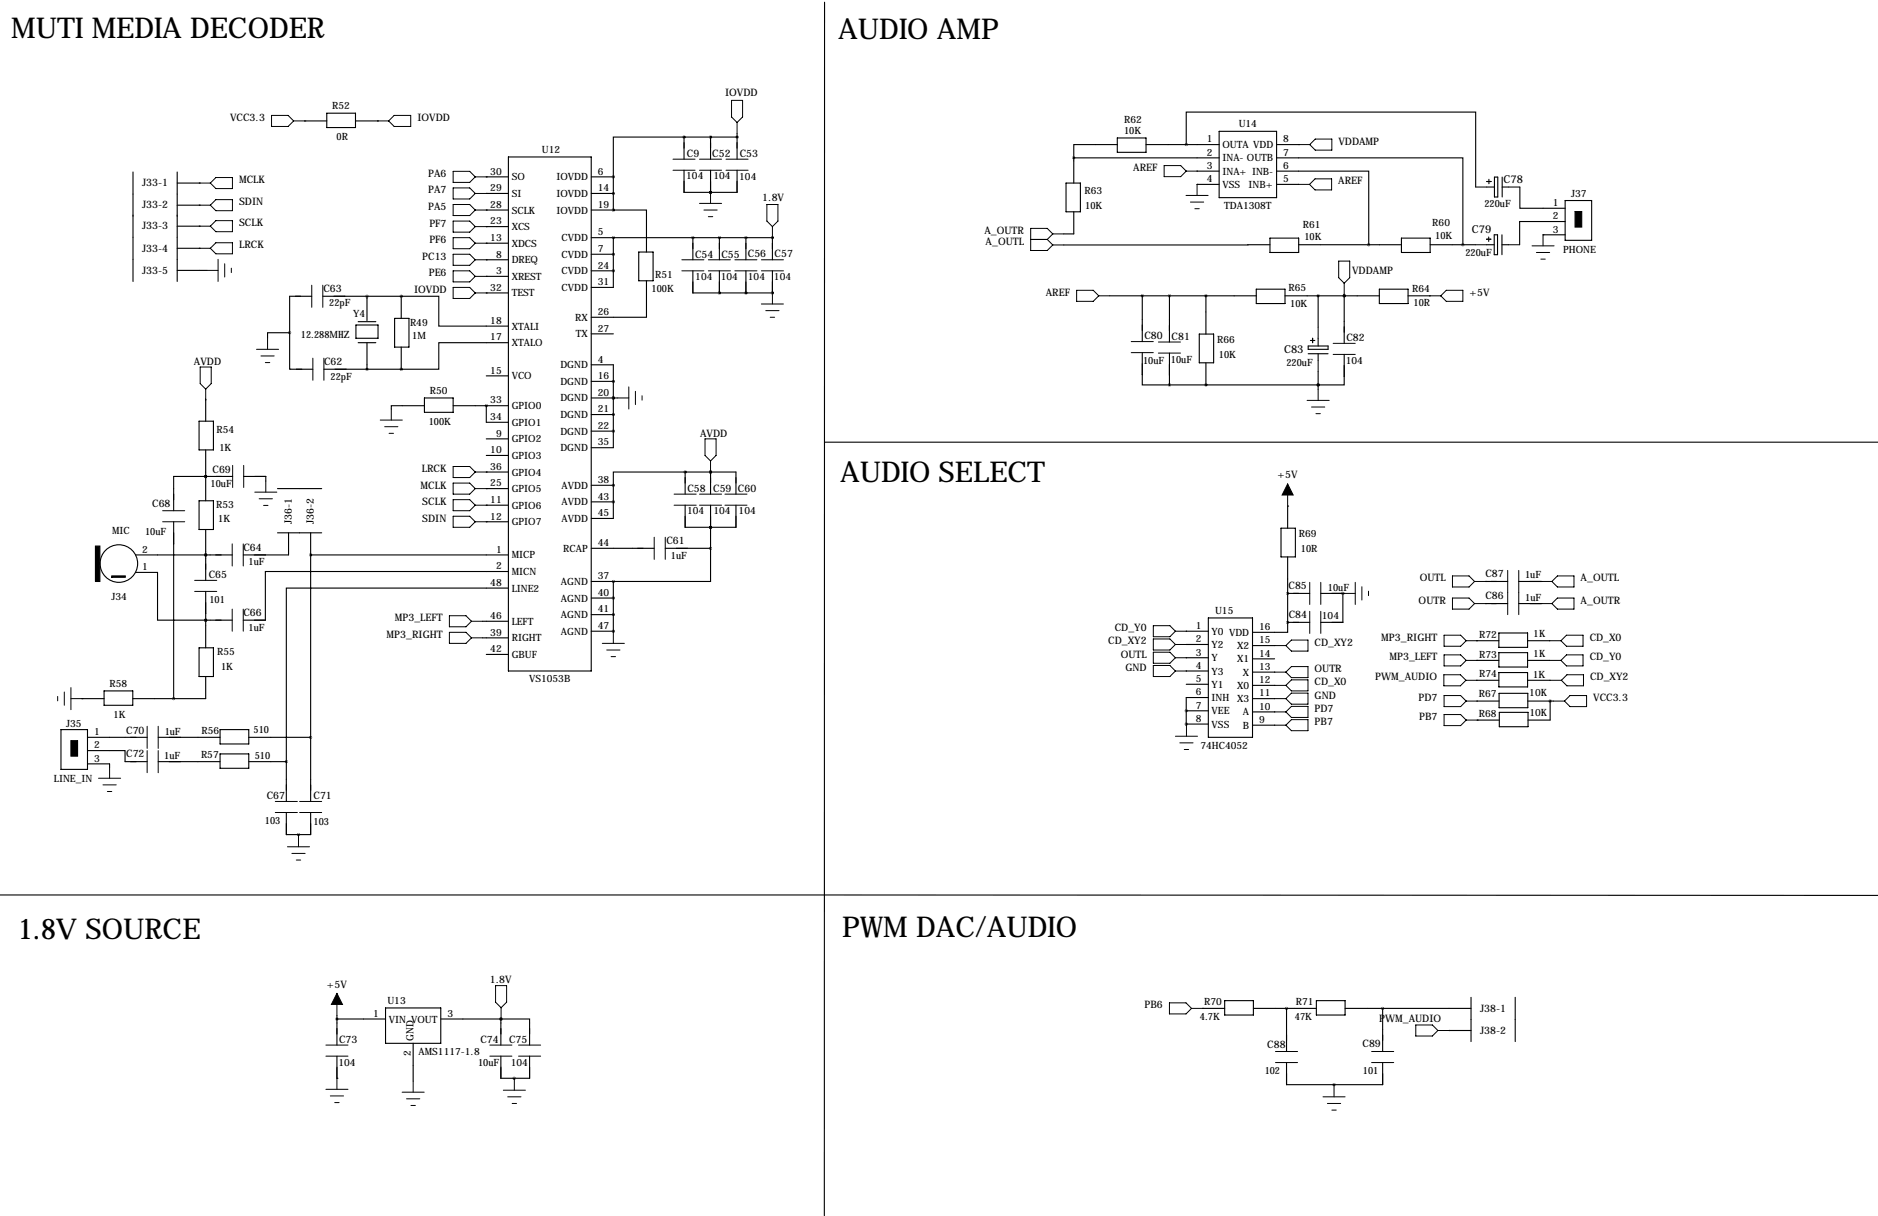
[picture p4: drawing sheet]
<svg xmlns="http://www.w3.org/2000/svg" width="432mm" height="279mm" viewBox="0 0 432 279" stroke-linecap="round" stroke-linejoin="round" font-family="sans-serif">
<g fill="none" stroke="#000" stroke-width=".25">
<path d="M189.6 .5l-.1 278.8M30.6 39.5v25.2M40.7 39.5v25.2M70.1 27.8h.1M70.1 27.8h5M75.1 26h6.6v3.3h-6.6zM81.7 27.8h5.1M86.8 27.8h.1M116.9 36.1h19v118.1h-19zM157.3 31.5h-16.3v9.1M157.3 31.5h.1M157.3 31.5v5.1"/>
<path d="M157.3 39.1v5.1h12.2v-5.1M157.3 31.5h12.2M163.4 31.5h.1M163.4 31.5v5.1M163.4 39.1v5.1M169.5 31.5h.1M169.5 30.7v5.9M246.9 36.3h33.4M246.9 36.3v5.8M256.9 33.2h-10v3.1M256.9 31.7h6.6v3.3h-6.6zM263.5 33.2h16.8"/>
<path d="M272.7 33.2v-7.4h66.6v17.2M275.2 39.3h5.1M280.3 30.2h13.2v15.2h-13.2zM293.5 39.3h21.2v16.9M293.5 36.3h42.8v19.9M293.5 33.2h5.1M298.6 33.2h.1M40.7 42.1h5.1M40.7 47.1h5.1M40.7 52h5.1M40.7 57h5.1M45.8 42.1h.1"/>
<path d="M45.8 47.1h.1M45.8 52h.1M45.8 57h.1M111.8 40.6h.1M111.8 44.4h.1M111.8 48.3h.1M111.8 52.1h.1M111.8 55.9h.1M111.8 59.7h.1M111.8 40.6h5.1M111.8 44.4h5.1M111.8 48.3h5.1"/>
<path d="M111.8 52.1h5.1M111.8 55.9h5.1M111.8 59.7h5.1M135.9 40.6h5.1M135.9 44.4h5.1M135.9 48.3h5.1M135.9 54.6h41.7M135.9 58.4h5.1M141 48.3h.1M141 44.4h.1M141 48.3h7.6v9.6M141 40.6h.1"/>
<path d="M141 54.6h.1M141 58.4h.1M141 54.6v11.4h-5.1M141 40.6v7.7M146.9 57.9h3.3v6.6h-3.3zM159.3 54.6h.1M159.3 54.6v5.1M163.4 44.2h.1M165.4 54.6h.1M165.4 54.6v5.1M171.5 54.6h.1M171.5 54.6v5.1"/>
<path d="M177.6 54.6h.1M177.6 54.6v5.1M245.1 42.1h3.3v6.6h-3.3zM246.9 48.7v5h-2.3M275.2 42.4h.1M275.2 42.4h5.1M292 56.2l-47.4 .1M292 54.7h6.6v3.3h-6.6zM293.5 42.4h5.1M298.6 56.2h23.6M322.2 54.7h6.6v3.3h-6.6zM328.8 56.2h10.4"/>
<path d="M341.8 55h1M341.8 56.2h1.8M341.8 41.7h1M341.8 43h1.8M342.3 54.5v1M342.3 41.2v1M343.6 53.9h.7v4.6h-.7zM343.6 40.7h.8v4.6h-.8zM345.3 56.2h1.6M345.3 53.9v4.6M345.4 43h1.5M345.4 40.7v4.6"/>
<path d="M349.5 43v4.9h10.4M354.8 53.9h.1M354.8 53.9h5.1M359.9 50.9h-10.5v5.3M359.9 46.1h6.1v9.1h-6.1zM40.7 62.1h6.9M66.6 76.5v8.3h5.3M66.6 76.5h-5.1v1.2M71.7 68.1h-5.1v8.4M74.2 68.1h18.1M81.8 74.7h5.1v3h-5.1zM82.3 78.7h4.1"/>
<path d="M82.3 73.9h4.1M84.4 68.1v5.6M84.4 78.7v6.1M90.7 73.2h3.3v6.6h-3.3zM92.3 68.1h.1M92.3 68.1h8.6v6.8h16M92.3 68.1v5.1M92.3 79.8v5M111.8 63.5h.1M111.8 67.3h.1M111.8 63.5h5.1M111.8 67.3h5.1"/>
<path d="M116.9 78.7h-16v6.1h-8.6M135.9 62.2h5.1M135.9 76.7h5.1M141 62.2h.1M148.6 64.5v8.4h-12.7M159.3 62.2v5.1h18.3M165.4 67.3h.1M165.4 62.2v5.1M171.5 67.3h.1M171.5 62.2v5.1M177.6 67.3h.1M177.6 62.2v5.1"/>
<path d="M255.2 68h33.6M262.6 68v10.5M268.9 68v10.6M275.7 76.8h3.3v6.6h-3.3zM277.3 68v8.8M288.8 66.4h6.7v3.3h-6.7zM295.5 68h21.6M300.8 79.5h4.6v.8h-4.6zM301.3 78.2h1M301.8 77.7v1M303.1 68v7.2M303.1 77.7v1.8"/>
<path d="M309.1 68h.1M309.1 67.6v11.3M317.1 66.4h6.6v3.3h-6.6zM323.7 68h5.1M45.8 96.8h3.3v6.6h-3.3zM47.3 91.7v5.1M74.5 84.8h17.8M92.3 84.8h.1M97.6 93.2h-7.6v.8M97.6 91.4h6.6v3.3h-6.6zM104.2 93.2h12.7M111.8 93.2h.1"/>
<path d="M111.8 86.4h5.1M111.8 93.2v3.8h5.1M135.9 83.8h5.1v19.1h-5.1M135.9 87.6h5.1M135.9 91.4h6.1M135.9 95.2h5.1M135.9 99.1h5.1M141 87.6h.1M141 91.4h.1M141 95.2h.1M141 99.1h.1M262.6 81v7.4h6.3"/>
<path d="M268.9 81.1v7.3M268.9 88.4h34.2M277.3 88.4h.1M277.3 83.4v5M300.8 81.3h4.6M303.1 88.4h.1M303.1 81.3v1.5M303.1 85.3v4.2M309.1 81.4v7h-6M39.9 119.9v40.6M45.8 115.1h3.3v6.6h-3.3zM47.3 109.5h.1"/>
<path d="M47.3 109.5h-7.4v7.8M47.3 103.4v11.7M47.3 109.5h6.2M56 109.5h5.1v1M63.8 112.3h10.2M111.8 108.5h.1M111.8 112.3h.1M111.8 116.1h.1M111.8 119.9h.1M111.8 100.8h5.1M111.8 104.6h5.1M111.8 108.5h5.1"/>
<path d="M111.8 112.3h5.1M111.8 116.1h5.1M111.8 119.9h5.1M135.9 111.5h5.1M135.9 115.3h5.1M141 111.5h.1M141 115.3h.1M141 111.5v7.6h-5.1M157.5 108.5h.1M157.5 108.5h-16.5v3M157.5 108.5h11.7v5M157.5 108.5v5"/>
<path d="M157.5 116.1v5.1h11.7v-5.1M163.4 108.5h.1M163.4 108.5v5M163.4 116.1v9.9M189.6 101.6h242.2M296.1 116.3h.1M296.1 116.3v5.1M31.1 131.5h5.1v11h11.1M31.1 127.5h22.3M47.3 127.5h.1M47.3 121.7v11.6M47.3 135.9v12.9"/>
<path d="M63.8 122.4h10.2M66.3 122.4v5.1h-10.4M71.4 127.5h.1M71.4 127.5h45.5M71.4 122.4v61.7M116.9 131.3h-55.9v11.2h-5.1M116.9 135.1h-51.1v39.9M135.9 126h14.5M135.9 133.6h5.1M135.9 137.4h5.1M141 133.6h.1M141 137.4h.1"/>
<path d="M141 133.6v11.7M153 126h10.4M163.4 121.2h.1M163.4 126v7.6h-22.4M294.5 121.4h3.3v6.6h-3.3zM296.1 136.3h.1M296.1 128v15M296.1 136.3h5M303.7 136.3h5.4M308.8 136.3h.1M308.8 136.3v6.7h-5.1M341.6 133.6h.1"/>
<path d="M341.6 138.7h.1M341.6 133.6h5.1M341.6 138.7h5.1M349.2 133.6h5.1M349.2 138.7h5.1M354.3 133.6h.1M354.3 138.7h.1M23.9 158.8h6.6v3.3h-6.6zM45.8 148.8h3.3v6.6h-3.3zM47.3 142.5h.1M47.3 155.4v5.1h-16.8M47.3 142.5h6.1"/>
<path d="M110.9 142.7h6M110.9 146.6h6M111.8 150.4h5.1M135.9 141.2h5.1M135.9 145h5.1M141 141.2h.1M141 145h.1M272.7 154.2h5.1M272.7 145h5.1M272.7 148.1h5.1M272.7 151.1h5.1M272.7 157.2h5.1"/>
<path d="M277.8 142h10.2v27.4h-10.2zM288 148.3h5.1M288 151.4h5.1M288 154.4h5.1M288 157.5h5.1M296.1 143v2.3h-8.1M296.1 143h.1M296.1 143h5M339.5 156.3h5.1M339.5 147.2h5.1M339.5 151.7h5.1M344.6 154.5h6.6v3.3h-6.6z"/>
<path d="M344.6 145.4h6.6v3.3h-6.6zM344.6 150h6.6v3.3h-6.6zM344.7 159.3h6.6v3.3h-6.6zM351.2 156.3h5.3M351.2 147.2h5.2M351.2 151.7h5.2M14 167.6h6.1v9.2h-6.1zM18.8 160.5h.1M18.8 160.5h5.1M20.1 172.5h8.7v2.5h5M20.1 169.4h13.7M20.1 175.5h5.1v.8"/>
<path d="M36.4 169.4h14.2M36.4 175h14.2M50.6 167.6h6.6v3.3h-6.6zM50.6 173.2h6.6v3.3h-6.6zM57.2 169.4h14.2M57.2 175h8.6M65.8 175v9.1M272.7 163.3h.1M272.7 166.4h.1M272.7 166.4l.1 .2M272.7 163.3h5.1M272.7 166.4h5.1"/>
<path d="M277.8 160.3h-5.1v6.1M288 160.5h5.1M288 163.6h5.1M288 166.6h5.1M339.6 161.1h5.1M339.6 165.5h.1M339.6 165.5h5.1M344.7 163.7h6.6v3.3h-6.6zM351.3 161.1h5.9M356.4 161.1v4.4h-5.1M65.8 186.7v5.1h5.6v-5.1M68.6 191.8v.2"/>
<path d="M0 205.6h189.6M189.6 205.6l242.2 .1M77.5 234.1h11.1M77.5 233.3v6.8M88.6 231.6h12.7v8.1h-12.7zM95 239.7v8.7M101.3 234.1h13.9M115.2 234.1v6M115.2 234.1h6.6v6M115.2 234.1h.1M276.5 231.7h.1M276.5 231.7h5.1"/>
<path d="M281.6 229.9h6.6v3.3h-6.6zM288.2 231.7h14.5M295.8 231.7v9.9M302.7 229.9h6.6v3.3h-6.6zM309.3 231.7h28.9M317.9 231.7v9.9M333.1 236.8h.1M333.1 236.8h5.1M338.2 229.2v10.1M348.4 229.2v10.1M77.5 247.8h.1M77.5 242.7v5.1"/>
<path d="M115.2 242.7v5.1h6.6v-5.1M118.2 247.8l.1 .2M295.8 244.1v5.1h22.1v-5.1M306.7 249.2v.3"/>
<circle cx="27.3" cy="129.5" r="4.3"/>
</g>
<g fill="none" stroke="#000" stroke-width=".23">
<path d="M62.4 26.5h3.8l1.3 1.3-1.3 1.3h-3.8zM67.5 27.8h2.6M86.8 27.8h2.6M89.4 27.8l1.2-1.3h3.8v2.6h-3.8zM104.2 39.4h3.8l1.3 1.2-1.3 1.3h-3.8zM154.7 36.6h5.1M154.7 39.1h5.1M160.8 36.6h5.1M160.8 39.1h5.1M166.9 36.6h5.1M166.9 39.1h5.1M168.2 23.1h2.5v3.8l-1.2 1.2-1.3-1.2z"/>
<path d="M169.5 28.1v2.6M267.7 38h3.8l1.2 1.3-1.2 1.3h-3.8zM272.7 39.3h2.6M298.6 33.2h2.5M302.4 32h3.8v2.5h-3.8l-1.3-1.3zM45.8 42.1h2.6M45.8 47.1h2.6M45.8 52h2.6M45.8 57h2.6M48.4 42.1l1.2-1.3h3.8v2.5h-3.8zM48.4 57l1.2-1.2h3.8v2.5h-3.8zM49.6 45.9h3.8v2.5h-3.8l-1.2-1.3z"/>
<path d="M49.6 50.7h3.8v2.5h-3.8l-1.2-1.2zM50.1 59.6v5.1M104.2 47h3.8l1.3 1.3-1.3 1.2h-3.8zM104.2 43.2h3.8l1.3 1.2-1.3 1.3h-3.8zM104.2 50.8h3.8l1.3 1.3-1.3 1.2h-3.8zM104.2 54.6h3.8l1.3 1.3-1.3 1.3h-3.8zM104.2 58.4h3.8l1.3 1.3-1.3 1.3h-3.8zM109.3 59.7h2.5M109.3 48.3h2.5M109.3 40.6h2.5M109.3 44.4h2.5M109.3 52.1h2.5"/>
<path d="M109.3 55.9h2.5M156.8 59.7h5M160.8 46.7h5.1M161.8 48.3h3.1M162.9 59.7h5M162.9 49.8h1M163.4 44.2v2.5M169 59.7h5M175.1 59.7h5M176.3 47h2.6v3.8l-1.3 1.3-1.3-1.3zM177.6 52.1v2.5M237 55h3.8"/>
<path d="M240.8 55l1.3 1.3M242.1 53.7h2.5M242.1 53.7l-1.3 1.3M242.1 53.7l-1.3-1.2h-3.8v5.1h3.8l1.3-1.3M242.1 56.3h2.5M272.7 44.9h5.1M273.7 46.4h3.1M274.7 48h1M275.2 42.4v2.5M298.6 42.4h2.5M302.4 41.1h3.8v2.5h-3.8l-1.3-1.2zM307.8 60h2.5v3.8l-1.2 1.3-1.3-1.3z"/>
<path d="M339.2 56.2h2.6M339.3 43h2.5M346.9 56.2h2.5M346.9 43h2.6M352.2 56.5h5.1M353.3 58h3M354.3 59.5h1M354.8 53.9v2.6M47.6 62.1h2.5M51.7 60.6v3.1M53.2 61.6v1M61.5 77.7v2.6"/>
<path d="M71.7 65.5v5.1M74.2 65.5v5.1M104.2 62.2h3.8l1.3 1.3-1.3 1.3h-3.8zM104.2 66h3.8l1.3 1.3-1.3 1.3h-3.8zM109.3 63.5h2.5M109.3 67.3h2.5M156.8 62.2h5M162.9 62.2h5M169 62.2h5M175.1 62.2h5M175.1 69.8h5M176.1 71.4h3"/>
<path d="M177.1 72.9h1M177.6 67.3v2.5M247.5 66.7h3.9l1.2 1.3-1.2 1.2h-3.9zM252.6 68h2.6M260.1 78.5h5.1M266.3 78.6h5.1M303.1 75.2v2.5M306.5 78.9h5.1M309.1 65.1v2.5M328.7 68h2.6M331.3 68l1.2-1.3h3.8v2.5h-3.8zM46 84.3h2.6v3.8l-1.3 1.3-1.3-1.3z"/>
<path d="M47.3 89.4v2.5M59 80.3h5.1M60 81.8h3M61 83.3h1M71.9 82.3v5.1M74.5 82.3v5.1M87.4 96.5h5.1M88.4 98h3.1M89.5 99.6h1M90 94v2.5M142 91.4h2.6M144.6 88.9v5.1"/>
<path d="M146.1 89.9v3.1M147.6 90.9v1M260.1 81h5.1M266.3 81.1h5.1M300.5 92h5.1M301.5 93.5h3.1M302.6 95h1M303.1 82.8v2.5M303.1 89.5v2.5M306.5 81.4h5.1M37.4 117.3h5.1M37.4 119.9h5.1"/>
<path d="M53.5 106.9v5.1M56 106.9v5.1M58.6 113.1h5.1M59.6 114.6h3M60.6 116.1h1M61.1 110.5v2.6M104.2 111h3.8l1.3 1.3-1.3 1.2h-3.8zM104.2 114.8h3.8l1.3 1.3-1.3 1.2h-3.8zM104.2 107.2h3.8l1.3 1.3-1.3 1.2h-3.8zM104.2 118.6h3.8l1.3 1.3-1.3 1.3h-3.8zM109.3 116.1h2.5M109.3 119.9h2.5"/>
<path d="M109.3 108.5h2.5M109.3 112.3h2.5M155 113.5h5.1M155 116.1h5.1M160.8 113.5h5.1M160.8 116.1h5.1M162.1 100.8h2.5v3.8l-1.2 1.3-1.3-1.3zM163.4 105.9v2.6M166.7 113.5h5.1M166.7 116.1h5.1M296.1 111.2v5.1M44.8 133.3h5"/>
<path d="M44.8 135.9h5M53.4 125v5M53.4 140v5M55.9 125v5M55.9 140v5M150.4 123.4v5.1M153 123.4v5.1M301.1 133.8v5.1M303.7 133.8v5.1M309.1 136.3h2.5M311.6 133.8v5.1M313.1 134.8v3.1"/>
<path d="M314.7 135.8v1.1M334 132.3h3.8l1.2 1.3-1.2 1.3h-3.8zM334 137.4h3.8l1.2 1.3-1.2 1.3h-3.8zM339 133.6h2.6M339 138.7h2.6M346.7 131.1v10.1M349.2 131.1v10.1M354.3 133.6h2.5M354.3 138.7h2.5M356.8 133.6l1.3-1.3h3.8v2.6h-3.8zM356.8 138.7l1.3-1.3h3.8v2.6h-3.8zM14.8 159v3.1"/>
<path d="M16.3 158v5.1M103.3 145.3h3.8l1.3 1.3-1.3 1.2h-3.8zM103.3 141.5h3.8l1.3 1.2-1.3 1.3h-3.8zM108.4 142.7h2.5M108.4 146.6h2.5M138.5 147.8h5.1M139.5 149.4h3M140.5 150.9h1M141 145.3v2.5M265.2 146.8h3.8l1.3 1.3-1.3 1.3h-3.8zM265.2 143.8h3.8l1.3 1.2-1.3 1.3h-3.8zM265.2 149.9h3.8l1.3 1.2-1.3 1.3h-3.8z"/>
<path d="M265.2 152.9h3.8l1.3 1.3-1.3 1.2h-3.8zM270.3 148.1h2.5M270.3 151.1h2.5M270.3 154.2h2.5M270.3 145h2.5M293.1 148.3h2.6M293.1 154.4h2.6M293.1 157.5h2.6M296.9 147.1h3.8v2.5h-3.8l-1.2-1.3zM296.9 153.2h3.8v2.5h-3.8l-1.2-1.3zM296.9 156.2h3.8v2.6h-3.8l-1.2-1.3zM296.9 159.3h3.8v2.5h-3.8l-1.2-1.3z"/>
<path d="M301.1 140.5v5M303.7 140.5v5M332 155h3.8l1.3 1.3-1.3 1.3h-3.8zM332 159.8h3.8l1.3 1.3-1.3 1.3h-3.8zM332 145.9h3.8l1.3 1.3-1.3 1.3h-3.8zM332 150.5h3.8l1.3 1.2-1.3 1.3h-3.8zM337.1 156.3h2.5M337.1 151.7h2.5M337.1 147.2h2.5M356.4 151.7h2.5M356.4 147.2h2.5M356.5 156.3h2.5"/>
<path d="M358.9 151.7l1.3-1.2h3.8v2.5h-3.8zM358.9 147.2l1.3-1.3h3.8v2.6h-3.8zM360.3 155h3.8v2.6h-3.8l-1.3-1.3zM361 159.8h3.8v2.6h-3.8l-1.3-1.3zM13.3 160v1M16.3 160.5h2.5M22.7 178.8h5M25.2 176.3v2.5M33.8 166.9v5.1M33.8 172.5v5M36.4 166.9v5.1M36.4 172.5v5"/>
<path d="M270.3 169.2h5M271.3 170.7h3M272.3 172.2h1M272.8 166.6v2.6M293.1 160.5h2.6M293.1 163.6h2.6M293.1 166.6h2.6M296.9 162.3h3.8v2.5h-3.8l-1.2-1.2zM296.9 165.4h3.8v2.5h-3.8l-1.2-1.3zM332 164.2h3.8l1.3 1.3-1.3 1.2h-3.8zM337.1 161.1h2.5M337.1 165.5h2.5"/>
<path d="M357.2 161.1h2.5M23.7 180.3h3M24.7 181.9h1M63.3 184.1h5.1M63.3 186.7h5.1M66.1 194.6h5.1M67.1 196.1h3.1M68.1 197.6h1M68.6 192v2.6M68.9 184.1h5.1M68.9 186.7h5.1M77.5 228.2v5.1"/>
<path d="M113.9 226.5h2.6v3.8l-1.3 1.2-1.3-1.2zM115.2 231.5v2.6M268.9 230.4h3.8l1.3 1.3-1.3 1.3h-3.8zM274 231.7h2.5M325.5 235.5h3.8l1.3 1.3-1.3 1.2h-3.8zM330.6 236.8h2.5M74.9 240.1h5.1M74.9 242.7h5.1M74.9 250.3h5.1M75.9 251.8h3.1M77 253.3h1M77.5 247.8v2.5"/>
<path d="M92.5 251h5M93.5 252.5h3M94.5 254h1M95 248.4v2.6M112.6 240.1h5.1M112.6 242.7h5.1M115.7 250.5h5.1M116.7 252h3.1M117.8 253.5h1M118.3 248v2.5M119.2 240.1h5.1M119.2 242.7h5.1"/>
<path d="M293.3 241.6h5M293.3 244.1h5M304.2 252h5.1M305.2 253.5h3.1M306.2 255.1h1M306.7 249.5v2.5M315.4 241.6h5M315.4 244.1h5"/>
</g>
<path d="M362.2 48.6h1.5v3.6h-1.5zM21.9 125.5h1.1v8.1h-1.1zM25.7 132.3h3.1v.3h-3.1zM16.3 170.2h1.5v3.5h-1.5z" fill="#000" stroke="#000" stroke-width=".25"/>
<path d="M296.1 111.2l1.2 2.5h-2.5zM77.5 228.2l1.2 2.6h-2.5z" fill="#000" stroke="#000" stroke-width=".23"/>
<path d="M163.3 44.2a.05 .05 0 0 0 .1 0 .05 .05 0 0 0-.1 0zM163.3 44.2a.05 .05 0 0 0 .1 0 .05 .05 0 0 0-.1 0zM157.5 108.5a.05 .05 0 0 0 .1 0 .05 .05 0 0 0-.1 0zM163.3 108.5a.05 .05 0 0 0 .1 0 .05 .05 0 0 0-.1 0zM163.3 108.5a.05 .05 0 0 0 .1 0 .05 .05 0 0 0-.1 0zM163.3 121.2a.05 .05 0 0 0 .1 0 .05 .05 0 0 0-.1 0zM163.3 121.2a.05 .05 0 0 0 .1 0 .05 .05 0 0 0-.1 0zM163.3 126a.05 .05 0 0 0 .1 0 .05 .05 0 0 0-.1 0zM92.2 68.1a.05 .05 0 0 0 .1 0 .05 .05 0 0 0-.1 0zM92.2 84.8a.05 .05 0 0 0 .1 0 .05 .05 0 0 0-.1 0zM65.8 175a.05 .05 0 0 0 .1 0 .05 .05 0 0 0-.1 0zM68.6 191.8a.05 .05 0 0 0 .1 0 .05 .05 0 0 0-.1 0zM39.9 160.5a.05 .05 0 0 0 .1 0 .05 .05 0 0 0-.1 0zM272.7 33.2a.05 .05 0 0 0 .1 0 .05 .05 0 0 0-.1 0zM303 68a.05 .05 0 0 0 .1 0 .05 .05 0 0 0-.1 0zM309 68a.05 .05 0 0 0 .1 0 .05 .05 0 0 0-.1 0zM262.6 68a.05 .05 0 0 0 .1 0 .05 .05 0 0 0-.1 0zM277.2 68a.05 .05 0 0 0 .1 0 .05 .05 0 0 0-.1 0zM303 88.4a.05 .05 0 0 0 .1 0 .05 .05 0 0 0-.1 0zM277.2 88.4a.05 .05 0 0 0 .1 0 .05 .05 0 0 0-.1 0zM303 88.4a.05 .05 0 0 0 .1 0 .05 .05 0 0 0-.1 0zM336.3 56.2a.05 .05 0 0 0 .1 0 .05 .05 0 0 0-.1 0zM309 68a.05 .05 0 0 0 .1 0 .05 .05 0 0 0-.1 0zM296 143a.05 .05 0 0 0 .1 0 .05 .05 0 0 0-.1 0zM296 136.3a.05 .05 0 0 0 .1 0 .05 .05 0 0 0-.1 0zM308.7 136.3a.05 .05 0 0 0 .1 0 .05 .05 0 0 0-.1 0zM272.7 163.3a.05 .05 0 0 0 .1 0 .05 .05 0 0 0-.1 0zM272.7 166.4a.05 .05 0 0 0 .1 0 .05 .05 0 0 0-.1 0zM306.7 249.2a.05 .05 0 0 0 .1 0 .05 .05 0 0 0-.1 0zM115.1 234.1a.05 .05 0 0 0 .1 0 .05 .05 0 0 0-.1 0zM77.4 234.1a.05 .05 0 0 0 .1 0 .05 .05 0 0 0-.1 0zM163.3 31.5a.05 .05 0 0 0 .1 0 .05 .05 0 0 0-.1 0zM169.4 31.5a.05 .05 0 0 0 .1 0 .05 .05 0 0 0-.1 0z" fill="#000" stroke="#000" stroke-width=".63"/>
<g font-size="6.6">
<text x="2.6" y="8.7">MUTI MEDIA DECODER</text>
<text x="192.7" y="9">AUDIO AMP</text>
<text x="193.1" y="110.7">AUDIO SELECT</text>
<text x="4.2" y="215.7">1.8V SOURCE</text>
<text x="193.6" y="215.2">PW</text>
<text x="203.1" y="215.2">M DAC/AUDIO</text>
</g>
<g font-size="2.5">
<text x="345.7" y="41.9">C78</text>
<text x="338.4" y="53.6">C79</text>
<text x="295.3" y="81.1">C83</text>
</g>
<g font-size="2.4">
<text x="166.7" y="22.1">IOVDD</text>
<text x="52.9" y="27.8">VCC3.3</text>
<text x="96" y="27.8">IOVDD</text>
<text x="307.7" y="33.2">VDDAMP</text>
<text x="98.5" y="40.6">PA6</text>
<text x="157.9" y="36.1">C9</text>
<text x="163.8" y="36.1">C52</text>
<text x="170.1" y="36.2">C53</text>
<text x="260.6" y="39.3">AREF</text>
<text x="32.7" y="42.8">J33-1</text>
<text x="32.7" y="47.9">J33-2</text>
<text x="55" y="42.1">MCLK</text>
<text x="55" y="47.1">SDIN</text>
<text x="98.5" y="44.4">PA7</text>
<text x="175.3" y="46.2">1.8V</text>
<text x="307.7" y="42.4">AREF</text>
<text x="32.7" y="52.7">J33-3</text>
<text x="55" y="52">SCLK</text>
<text x="98.5" y="48.3">PA5</text>
<text x="98.7" y="52.1">PF7</text>
<text x="226.4" y="53.7">A_OUTR</text>
<text x="32.7" y="57.8">J33-4</text>
<text x="55" y="57">LRCK</text>
<text x="97.1" y="59.7">PC13</text>
<text x="98.7" y="55.9">PF6</text>
<text x="159.8" y="59.2">C54</text>
<text x="165.9" y="59.2">C55</text>
<text x="172" y="59.1">C56</text>
<text x="178.1" y="59.1">C57</text>
<text x="226.6" y="56.3">A_OUTL</text>
<text x="32.7" y="62.9">J33-5</text>
<text x="98.6" y="63.5">PE6</text>
<text x="310.9" y="62.9">VDDAMP</text>
<text x="74.4" y="67.1">C63</text>
<text x="95.2" y="67.3">IOVDD</text>
<text x="240.5" y="68">AREF</text>
<text x="337.9" y="68">+5V</text>
<text x="263.1" y="77.9">C80</text>
<text x="44.6" y="83.9">AVDD</text>
<text x="74.5" y="83.9">C62</text>
<text x="269.4" y="78">C81</text>
<text x="309.6" y="78.3">C82</text>
<text x="161" y="100.3">AVDD</text>
<text x="48.9" y="108.6">C69</text>
<text x="96.7" y="112.3">MCLK</text>
<text x="97" y="108.5">LRCK</text>
<text x="158" y="113">C58</text>
<text x="164" y="113">C59</text>
<text x="169.7" y="113">C60</text>
<text x="293.8" y="109.9">+5V</text>
<text x="35" y="116.4">C68</text>
<text x="97.1" y="119.9">SDIN</text>
<text x="97.1" y="116.1">SCLK</text>
<text x="67.1" y="120.3" transform="rotate(-90 67.1 120.3)">J36-1</text>
<text x="72.2" y="120.3" transform="rotate(-90 72.2 120.3)">J36-2</text>
<text x="153.2" y="125.1">C61</text>
<text x="56" y="126.6">C64</text>
<text x="48" y="132.7">C65</text>
<text x="296.3" y="135.4">C85</text>
<text x="326.5" y="133.6">OUTL</text>
<text x="341.5" y="137.7">C86</text>
<text x="341.5" y="132.5">C87</text>
<text x="363.4" y="133.6">A_OUTL</text>
<text x="56" y="141.6">C66</text>
<text x="90.8" y="142.7">MP3_LEFT</text>
<text x="296.3" y="142.1">C84</text>
<text x="326.2" y="138.7">OUTR</text>
<text x="363.4" y="138.7">A_OUTR</text>
<text x="88.9" y="146.6">MP3_RIGHT</text>
<text x="254.8" y="148.1">CD_XY2</text>
<text x="256.3" y="145">CD_Y0</text>
<text x="302.3" y="148.3">CD_XY2</text>
<text x="317.6" y="147.2">MP3_RIGHT</text>
<text x="365.5" y="147.2">CD_X0</text>
<text x="257.7" y="151.1">OUTL</text>
<text x="258.8" y="154.2">GND</text>
<text x="302.3" y="154.4">OUTR</text>
<text x="319.5" y="151.7">MP3_LEFT</text>
<text x="365.5" y="151.7">CD_Y0</text>
<text x="302.3" y="160.5">GND</text>
<text x="302.3" y="157.5">CD_X0</text>
<text x="316.2" y="156.3">PWM_AUDIO</text>
<text x="326.2" y="161.1">PD7</text>
<text x="365.6" y="156.3">CD_XY2</text>
<text x="366.3" y="161.1">VCC3.3</text>
<text x="302.3" y="163.6">PD7</text>
<text x="302.3" y="166.6">PB7</text>
<text x="326.3" y="165.5">PB7</text>
<text x="29" y="168.6">C70</text>
<text x="29" y="174">C72</text>
<text x="61.3" y="183.5">C67</text>
<text x="72.1" y="183.6">C71</text>
<text x="75.2" y="227">+5V</text>
<text x="112.6" y="225.8">1.8V</text>
<text x="263.2" y="231.7">PB6</text>
<text x="340.3" y="232.5">J38-1</text>
<text x="78" y="239.6">C73</text>
<text x="110.4" y="239.6">C74</text>
<text x="117" y="239.6">C75</text>
<text x="317.1" y="234.7">PWM_AUDIO</text>
<text x="340.3" y="237.5">J38-2</text>
<text x="291.4" y="240.9">C88</text>
<text x="313.3" y="240.6">C89</text>
</g>
<g font-size="2.3">
<text x="76.4" y="25.1">R52</text>
<text x="258.5" y="28.2">R62</text>
<text x="284.8" y="29.2">U14</text>
<text x="77.4" y="32.2">0R</text>
<text x="124.6" y="35.3">U12</text>
<text x="258.5" y="30.9">10K</text>
<text x="277.5" y="32.7">1</text>
<text x="277.5" y="35.8">2</text>
<text x="281.1" y="34">OUTA VDD</text>
<text x="295" y="32.7">8</text>
<text x="295" y="35.8">7</text>
<text x="112.7" y="40.1">30</text>
<text x="117.7" y="41.4">SO</text>
<text x="127.9" y="41.4">IOVDD</text>
<text x="137.5" y="40.1">6</text>
<text x="157.8" y="41">104</text>
<text x="164" y="41.2">104</text>
<text x="170" y="41.4">104</text>
<text x="277.5" y="38.8">3</text>
<text x="277.5" y="41.9">4</text>
<text x="281.1" y="37.1">INA- OUTB</text>
<text x="281.1" y="40.1">INA+ INB-</text>
<text x="295" y="38.8">6</text>
<text x="295" y="41.9">5</text>
<text x="112.7" y="43.9">29</text>
<text x="112.7" y="47.8">28</text>
<text x="117.7" y="45.3">SI</text>
<text x="127.9" y="45.3">IOVDD</text>
<text x="137.5" y="43.9">14</text>
<text x="137.5" y="47.8">19</text>
<text x="249.4" y="44.6">R63</text>
<text x="249.5" y="48">10K</text>
<text x="281.1" y="43.2">VSS</text>
<text x="287.1" y="43.2">INB+</text>
<text x="341.3" y="47.5">220uF</text>
<text x="357" y="47.3">1</text>
<text x="361.2" y="45.4">J37</text>
<text x="112.7" y="51.6">23</text>
<text x="117.7" y="49.1">SCLK</text>
<text x="117.7" y="52.9">XCS</text>
<text x="127.9" y="49.1">IOVDD</text>
<text x="281.5" y="48">TDA1308T</text>
<text x="299.6" y="52.3">R61</text>
<text x="329.3" y="51.9">R60</text>
<text x="357" y="50.4">2</text>
<text x="357" y="53.4">3</text>
<text x="112.7" y="55.4">13</text>
<text x="114" y="59.2">8</text>
<text x="117.7" y="56.7">XDCS</text>
<text x="129.1" y="55.4">CVDD</text>
<text x="129.1" y="59.2">CVDD</text>
<text x="137.5" y="54.1">5</text>
<text x="137.5" y="57.9">7</text>
<text x="299.9" y="55.1">10K</text>
<text x="330" y="55">10K</text>
<text x="336.9" y="58.9">220uF</text>
<text x="359.4" y="58.1">PHONE</text>
<text x="114" y="63">3</text>
<text x="117.7" y="60.5">DREQ</text>
<text x="117.7" y="64.3">XREST</text>
<text x="129.1" y="63">CVDD</text>
<text x="137.5" y="61.7">24</text>
<text x="137.5" y="65.5">31</text>
<text x="150.6" y="63.9">R51</text>
<text x="159.9" y="64.2">104</text>
<text x="165.7" y="64.3">104</text>
<text x="172" y="64.4">104</text>
<text x="178" y="64.4">104</text>
<text x="75.7" y="70.4">22pF</text>
<text x="112.7" y="66.8">32</text>
<text x="117.7" y="68.1">TEST</text>
<text x="129.1" y="66.8">CVDD</text>
<text x="149.8" y="67">100K</text>
<text x="296.3" y="66.8">R65</text>
<text x="296.7" y="70.5">10K</text>
<text x="324.7" y="67.1">R64</text>
<text x="325" y="70.4">10R</text>
<text x="69.2" y="77.8">12.288MHZ</text>
<text x="81.2" y="72.9">Y4</text>
<text x="94.3" y="75">R49</text>
<text x="94.8" y="77.9">1M</text>
<text x="112.7" y="74.4">18</text>
<text x="117.7" y="75.7">XTALI</text>
<text x="132.3" y="73.7">RX</text>
<text x="132.4" y="77.5">TX</text>
<text x="137.5" y="72.4">26</text>
<text x="137.5" y="76.2">27</text>
<text x="112.7" y="78.2">17</text>
<text x="117.7" y="79.5">XTALO</text>
<text x="137.5" y="83.3">4</text>
<text x="262.8" y="83.5">10uF</text>
<text x="269.2" y="83.5">10uF</text>
<text x="279.8" y="78.8">R66</text>
<text x="280.3" y="82.2">10K</text>
<text x="309.4" y="83.6">104</text>
<text x="76" y="87.3">22pF</text>
<text x="112.7" y="85.9">15</text>
<text x="117.7" y="87.2">VCO</text>
<text x="128.9" y="84.6">DGND</text>
<text x="128.9" y="88.4">DGND</text>
<text x="137.5" y="87.1">16</text>
<text x="295.8" y="84.1">220uF</text>
<text x="98.8" y="90.6">R50</text>
<text x="112.7" y="92.7">33</text>
<text x="117.7" y="94">GPIO0</text>
<text x="128.9" y="92.2">DGND</text>
<text x="137.5" y="90.9">20</text>
<text x="137.5" y="94.7">21</text>
<text x="49.8" y="99.5">R54</text>
<text x="98.6" y="97.6">100K</text>
<text x="112.7" y="96.5">34</text>
<text x="114" y="100.3">9</text>
<text x="117.7" y="97.8">GPIO1</text>
<text x="117.7" y="101.6">GPIO2</text>
<text x="128.9" y="96.1">DGND</text>
<text x="128.9" y="99.9">DGND</text>
<text x="137.5" y="98.6">22</text>
<text x="50.4" y="103.7">1K</text>
<text x="112.7" y="104.1">10</text>
<text x="112.7" y="107.9">36</text>
<text x="117.7" y="105.5">GPIO3</text>
<text x="128.9" y="103.7">DGND</text>
<text x="137.5" y="102.4">35</text>
<text x="48.4" y="112">10uF</text>
<text x="112.7" y="111.8">25</text>
<text x="117.7" y="109.3">GPIO4</text>
<text x="117.7" y="113.1">GPIO5</text>
<text x="129.1" y="112.3">AVDD</text>
<text x="137.5" y="111">38</text>
<text x="49.7" y="116.7">R53</text>
<text x="50.2" y="119.8">1K</text>
<text x="112.7" y="115.6">11</text>
<text x="112.7" y="119.4">12</text>
<text x="117.7" y="116.9">GPIO6</text>
<text x="129.1" y="116.1">AVDD</text>
<text x="129.1" y="119.9">AVDD</text>
<text x="137.5" y="114.8">43</text>
<text x="137.5" y="118.6">45</text>
<text x="158" y="118.1">104</text>
<text x="164" y="118.1">104</text>
<text x="169.8" y="118.1">104</text>
<text x="25.8" y="122.6">MIC</text>
<text x="33.4" y="122.8">10uF</text>
<text x="117.7" y="120.7">GPIO7</text>
<text x="137.5" y="125.5">44</text>
<text x="298.6" y="123.4">R69</text>
<text x="32.7" y="131">1</text>
<text x="32.7" y="127">2</text>
<text x="57.2" y="129.8">1uF</text>
<text x="114" y="127">1</text>
<text x="114" y="130.8">2</text>
<text x="117.7" y="128.3">MICP</text>
<text x="129.5" y="126.8">RCAP</text>
<text x="154.2" y="128.4">1uF</text>
<text x="299.1" y="126.8">10R</text>
<text x="25.6" y="137.8">J34</text>
<text x="112.7" y="134.6">48</text>
<text x="117.7" y="132.1">MICN</text>
<text x="117.7" y="135.9">LINE2</text>
<text x="129" y="134.4">AGND</text>
<text x="137.5" y="133.1">37</text>
<text x="137.5" y="136.9">40</text>
<text x="305.3" y="135.7">10uF</text>
<text x="350.6" y="132.8">1uF</text>
<text x="48.2" y="138.5">101</text>
<text x="112.7" y="142.2">46</text>
<text x="117.7" y="143.6">LEFT</text>
<text x="129" y="138.2">AGND</text>
<text x="129" y="142">AGND</text>
<text x="137.5" y="140.7">41</text>
<text x="279.4" y="141">U15</text>
<text x="303.9" y="142.3">104</text>
<text x="350.7" y="138">1uF</text>
<text x="57.2" y="145">1uF</text>
<text x="112.7" y="146">39</text>
<text x="112.7" y="149.9">42</text>
<text x="117.7" y="147.4">RIGHT</text>
<text x="129" y="145.8">AGND</text>
<text x="137.5" y="144.5">47</text>
<text x="275" y="144.5">1</text>
<text x="275" y="147.6">2</text>
<text x="278.6" y="145.8">Y0 VDD</text>
<text x="278.6" y="148.9">Y2</text>
<text x="284.5" y="149.1">X2</text>
<text x="289.5" y="144.8">16</text>
<text x="289.5" y="147.8">15</text>
<text x="340.1" y="146.6">R72</text>
<text x="352.5" y="146.4">1K</text>
<text x="49.9" y="150.5">R55</text>
<text x="50.8" y="154">1K</text>
<text x="117.7" y="151.2">GBUF</text>
<text x="275" y="150.6">3</text>
<text x="275" y="153.7">4</text>
<text x="278.6" y="151.9">Y</text>
<text x="278.6" y="155">Y3</text>
<text x="284.5" y="152.2">X1</text>
<text x="285.8" y="155.2">X</text>
<text x="289.5" y="150.9">14</text>
<text x="289.5" y="153.9">13</text>
<text x="340.1" y="155.7">R74</text>
<text x="340.1" y="151.1">R73</text>
<text x="352.5" y="155.7">1K</text>
<text x="352.5" y="150.9">1K</text>
<text x="25.2" y="157.9">R58</text>
<text x="121.6" y="156.8">VS1053B</text>
<text x="275" y="156.7">5</text>
<text x="275" y="159.8">6</text>
<text x="278.6" y="158">Y1</text>
<text x="278.6" y="161.1">INH</text>
<text x="284.5" y="158.3">X0</text>
<text x="284.5" y="161.3">X3</text>
<text x="289.5" y="157">12</text>
<text x="289.5" y="160">11</text>
<text x="340" y="160.1">R67</text>
<text x="351.6" y="159.9">10K</text>
<text x="15.2" y="166.9">J35</text>
<text x="26.1" y="164.9">1K</text>
<text x="275" y="162.8">7</text>
<text x="275" y="165.9">8</text>
<text x="278.6" y="164.1">VEE</text>
<text x="278.6" y="167.2">VSS</text>
<text x="285.8" y="164.4">A</text>
<text x="285.8" y="167.4">B</text>
<text x="289.5" y="163.1">10</text>
<text x="289.5" y="166.1">9</text>
<text x="340" y="164.7">R68</text>
<text x="351.7" y="164.6">10K</text>
<text x="21.6" y="168.9">1</text>
<text x="21.6" y="172">2</text>
<text x="37.9" y="168.8">1uF</text>
<text x="46.3" y="168.7">R56</text>
<text x="58.3" y="168.5">510</text>
<text x="276" y="172">74HC4052</text>
<text x="12.4" y="179.7">LINE_IN</text>
<text x="21.6" y="175">3</text>
<text x="37.8" y="174.5">1uF</text>
<text x="46.2" y="174.2">R57</text>
<text x="58.6" y="174.4">510</text>
<text x="60.9" y="189.3">103</text>
<text x="72.1" y="189.7">103</text>
<text x="85.8" y="233.6">1</text>
<text x="89.1" y="230.6">U13</text>
<text x="102.9" y="233.6">3</text>
<text x="276.8" y="231">R70</text>
<text x="297.9" y="231">R71</text>
<text x="89.4" y="234.9">VIN VOUT</text>
<text x="95" y="239.2" transform="rotate(-90 95 239.2)">GND</text>
<text x="275.9" y="234.4">4.7K</text>
<text x="297.7" y="234.3">47K</text>
<text x="77.8" y="244.8">104</text>
<text x="94.5" y="242.6" transform="rotate(-90 94.5 242.6)">2</text>
<text x="96.2" y="242.4">AMS1117-1.8</text>
<text x="109.9" y="245">10uF</text>
<text x="117.5" y="244.8">104</text>
<text x="290.8" y="246.7">102</text>
<text x="313.4" y="246.8">101</text>
</g>
</svg>
